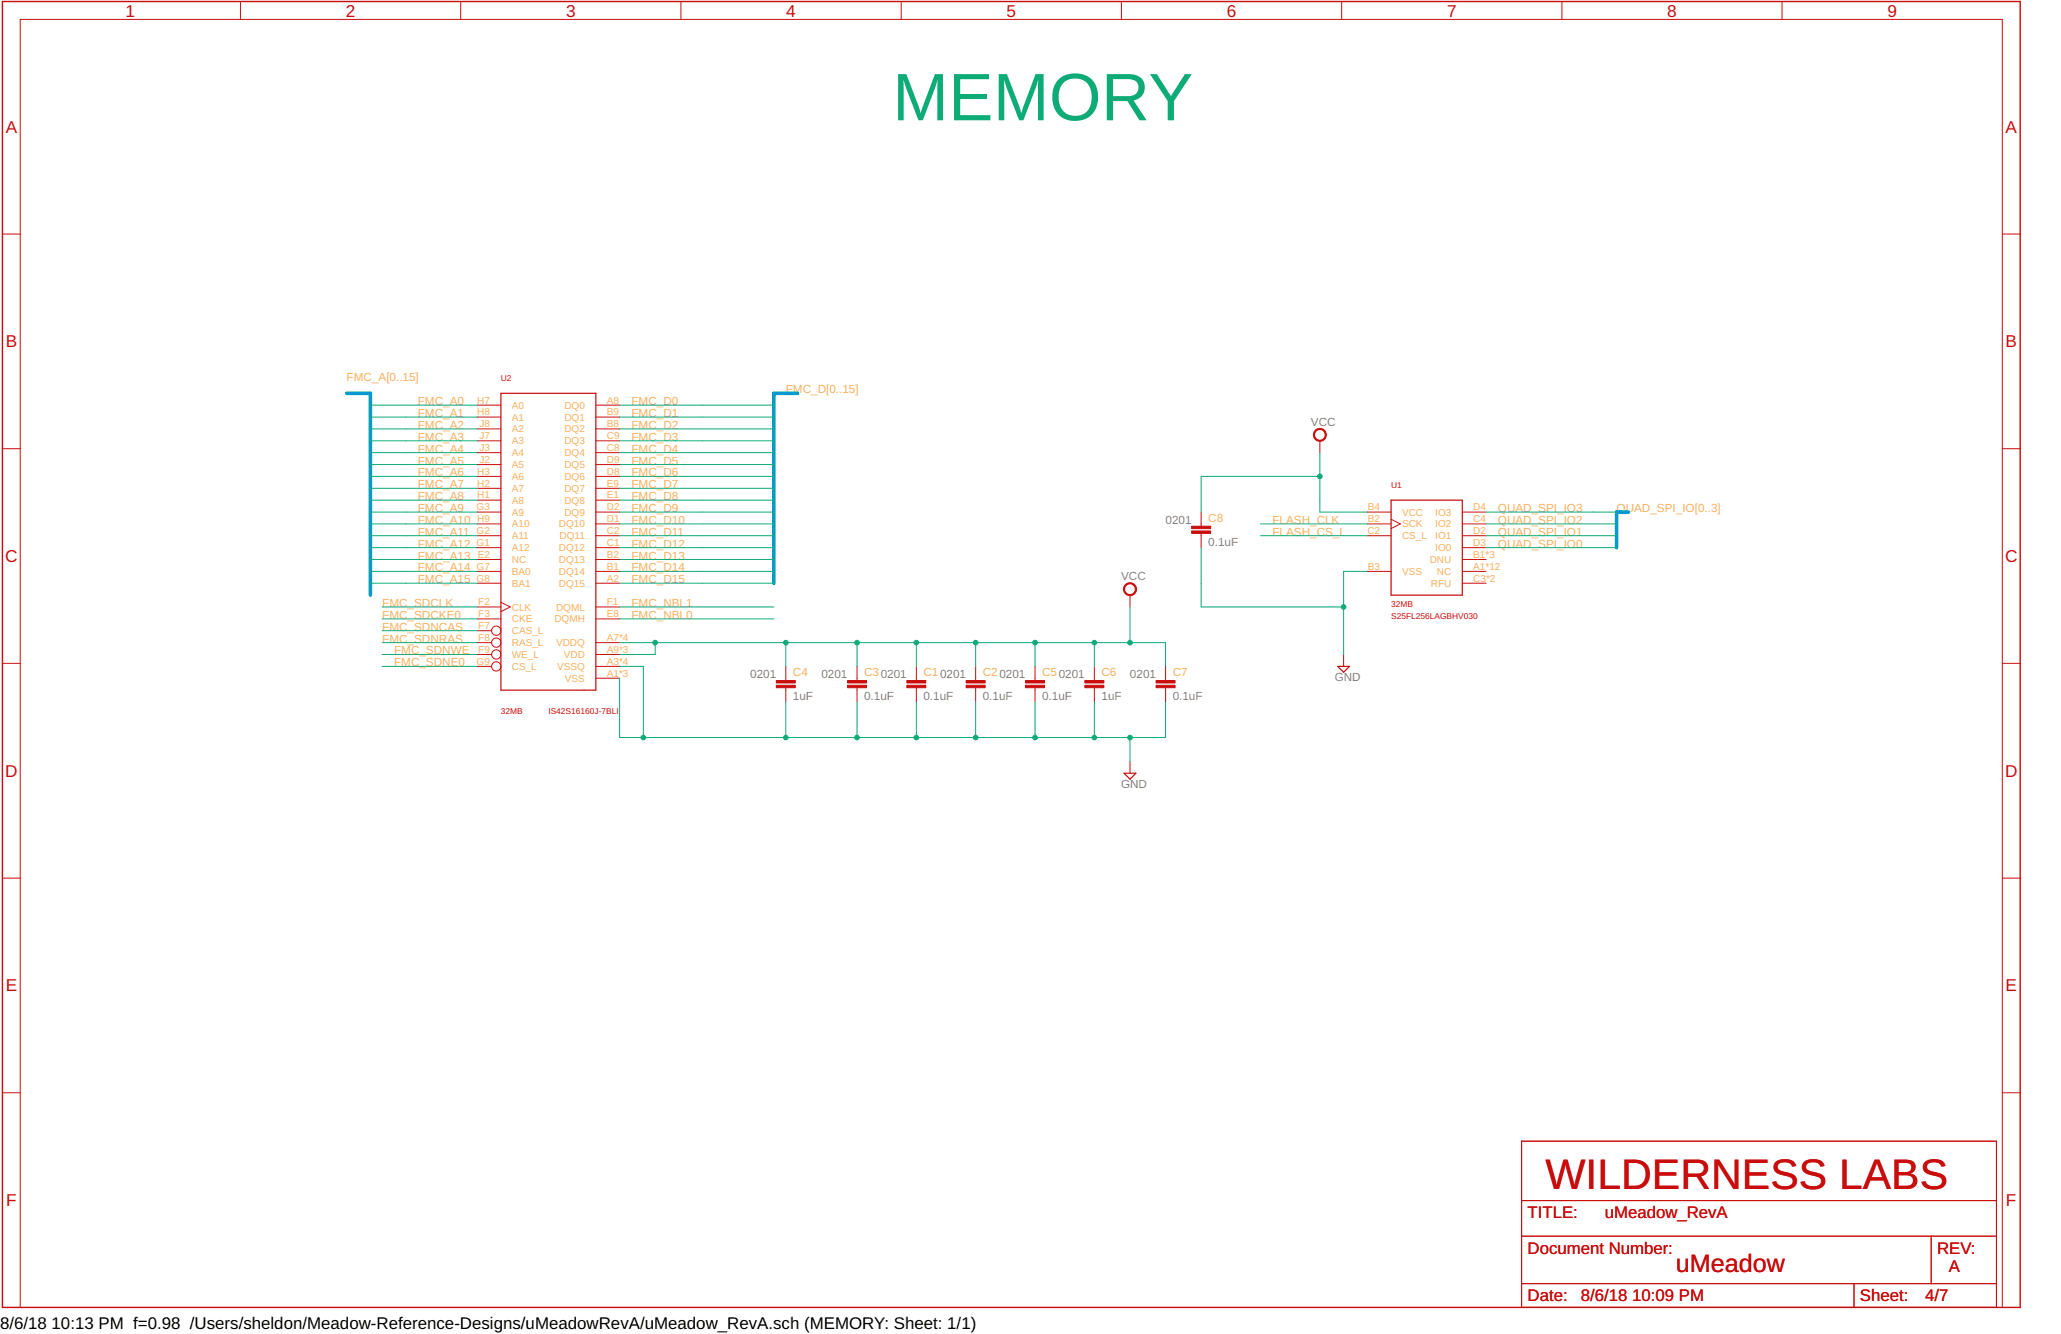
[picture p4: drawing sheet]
<svg xmlns="http://www.w3.org/2000/svg" width="432mm" height="279mm" viewBox="0 0 432 279" stroke-linecap="round" stroke-linejoin="round" font-family="sans-serif">
<g fill="none" stroke="#c90d0c" stroke-width=".21">
<path d="M50.4 .3v3.8M96.5 .3v3.8M142.7 .3v3.8M188.8 .3v3.8M234.9 .3v3.8M281.1 .3v3.8M327.2 .3v3.8M373.4 .3v3.8M.5 49h3.7M419.5 49h3.7M.5 94h3.7M100 84.9h4.9"/>
<path d="M100 87.4h4.9M100 89.8h4.9M100 92.3h4.9M100 94.8h4.9M100 97.3h4.9M100 99.8h4.9M124.8 84.9h5M124.8 87.4h5M124.8 89.8h5M124.8 92.3h5M124.8 94.8h5M124.8 97.3h5"/>
<path d="M124.8 99.8h5M276.5 92.3v2.5M419.5 94h3.7M100 107.3h4.9M100 109.7h4.9M100 112.2h4.9M100 114.7h4.9M100 119.7h4.9M100 117.2h4.9M100 102.3h4.9M100 104.8h4.9M124.8 107.3h5"/>
<path d="M124.8 109.7h5M124.8 112.2h5M124.8 114.7h5M124.8 119.7h5M124.8 117.2h5M124.8 102.3h5M124.8 104.8h5M251.7 107.3v2.9M251.7 111.7v3M286.5 107.3h4.9M286.5 109.7h4.9M286.5 112.2h4.9"/>
<path d="M286.5 119.7h4.9M291.4 108.8l2 .9-2 1M306.4 107.3h4.9M306.4 109.7h4.9M306.4 112.2h4.9M306.4 114.7h4.9M306.4 119.7h4.9M306.4 117.2h4.9M.5 138.9h3.7M100 122.2h4.9M100 127.1h4.9M100 129.6h4.9"/>
<path d="M100 132.1h3M100 134.6h3M100 137.1h3M100 139.6h3M104.9 126.2l2 .9-2 1M124.8 122.2h5M124.8 127.1h5M124.8 129.6h5M124.8 134.6h5M124.8 137.1h5M124.8 139.6h5M164.6 139.6v3"/>
<path d="M179.6 139.6v3M192 139.6v3M204.4 139.6v3M216.9 139.6v3M229.3 139.6v3M236.7 124.7v2.4M244.2 139.6v3M281.5 137.1v2.5M306.4 122.2h4.9M419.5 138.9h3.7M124.8 142h5M164.6 144v3"/>
<path d="M179.6 144v3M192 144v3M204.4 144v3M216.9 144v3M229.3 144v3M236.7 159.4v2.5M244.2 144v3M.5 183.9h3.7M419.5 183.9h3.7M.5 228.9h3.7M318.8 239h99.5v34.8h-99.5zM419.5 228.9h3.7"/>
<path d="M318.8 258.9h99.5M318.8 251.5h99.5M404.6 258.9v10M4.2 273.8v-269.7h415.3v269.7M318.8 268.9h99.5M388.4 268.9v4.9"/>
<circle cx="104" cy="134.6" r=".97"/>
<circle cx="104" cy="132.1" r=".97"/>
<circle cx="104" cy="139.6" r=".97"/>
<circle cx="104" cy="137.1" r=".97"/>
</g>
<path d="M104.9 82.4h19.9v62.1h-19.9zM291.4 104.8h15v19.9h-15zM280.3 139.6h2.4l-1.2 1.2zM235.5 161.9h2.5l-1.3 1.3z" fill="none" stroke="#c90d0c" stroke-width=".25"/>
<path d="M.5 .3h422.7v273.5h-422.7z" fill="none" stroke="#c90d0c" stroke-width=".3"/>
<g fill="#c90d0c" stroke="#c90d0c" stroke-width=".21">
<path d="M275.5 90.1a1.36 1.36 0 0 1 2.2 .3 1.36 1.36 0 0 1-.8 2 1.36 1.36 0 0 1-1.7-1.3h.2a1.13 1.13 0 0 1 1.6-1.1 1.13 1.13 0 0 1 .3 1.9 1.13 1.13 0 0 1-1.9-.5v-.3h-.2z" fill-rule="evenodd"/>
<path d="M235.8 122.5a1.37 1.37 0 0 1 2.1 .2 1.37 1.37 0 0 1-.8 2 1.37 1.37 0 0 1-1.7-1.3h.2a1.12 1.12 0 0 1 1.7-.9 1.12 1.12 0 0 1 .1 1.9 1.12 1.12 0 0 1-1.8-.7v-.3h-.2z" fill-rule="evenodd"/>
</g>
<g fill="#c90d0c" stroke="#c90d0c" stroke-width=".21">
<path d="M177.6 143.5h3.9v.5h-3.9z"/>
<path d="M177.6 142.5h3.9v.5h-3.9z"/>
<path d="M162.6 143.5h4v.5h-4z"/>
<path d="M162.6 142.5h4v.5h-4z"/>
<path d="M190 143.5h4v.5h-4z"/>
<path d="M190 142.5h4v.5h-4z"/>
<path d="M202.4 143.5h4v.5h-4z"/>
<path d="M202.4 142.5h4v.5h-4z"/>
<path d="M214.9 143.5h3.9v.5h-3.9z"/>
<path d="M214.9 142.5h3.9v.5h-3.9z"/>
<path d="M227.3 143.5h4v.5h-4z"/>
<path d="M227.3 142.5h4v.5h-4z"/>
<path d="M242.2 143.5h4v.5h-4z"/>
<path d="M242.2 142.5h4v.5h-4z"/>
<path d="M249.7 111.2h3.9v.5h-3.9z"/>
<path d="M249.7 110.2h3.9v.5h-3.9z"/>
</g>
<path d="M72.6 82.4h5v42.3M167.1 82.4h-5v39.8M341.2 107.3h-2.5v7.4" fill="none" stroke="#0598d7" stroke-width=".76"/>
<g fill="none" stroke="#0dab76" stroke-width=".21">
<path d="M77.6 84.9h22.4M77.6 87.4h22.4M77.6 89.8h22.4M77.6 92.3h22.4M77.6 94.8h22.4M77.6 97.3h22.4M77.6 99.8h22.4M129.8 84.9h32.3M129.8 87.4h32.3M129.8 89.8h32.3M129.8 92.3h32.3M129.8 94.8h32.3"/>
<path d="M129.8 97.3h32.3M129.8 99.8h32.3M276.5 99.8h-24.8v7.5M276.5 94.8v12.5h10M77.6 102.3h22.4M77.6 104.8h22.4M77.6 107.3h22.4M77.6 109.7h22.4M77.6 112.2h22.4M77.6 114.7h22.4M77.6 117.2h22.4M77.6 119.7h22.4"/>
<path d="M129.8 102.3h32.3M129.8 104.8h32.3M129.8 107.3h32.3M129.8 109.7h32.3M129.8 112.2h32.3M129.8 114.7h32.3M129.8 117.2h32.3M129.8 119.7h32.3M251.7 114.7v12.4h29.8M264.1 109.7h22.4M264.1 112.2h22.4M286.5 119.7h-5v17.4"/>
<path d="M311.3 107.3h27.4M311.3 109.7h27.4M311.3 112.2h27.4M311.3 114.7h27.4M77.6 122.2h22.4M80.1 127.1h19.9M80.1 139.6h19.9M80.1 134.6h19.9M80.1 137.1h19.9M80.1 129.6h19.9M80.1 132.1h19.9M129.8 122.2h32.3"/>
<path d="M129.8 127.1h32.3M129.8 134.6h114.4v5M129.8 139.6h5v14.9M129.8 129.6h32.3M137.3 134.6v2.5h-7.5M164.6 134.6v5M179.6 134.6v5M192 134.6v5M204.4 134.6v5M216.9 134.6v5M229.3 134.6v5M236.7 127.1v7.5"/>
<path d="M129.8 142v12.5h114.4v-7.5M164.6 147v7.5M179.6 147v7.5M192 147v7.5M204.4 147v7.5M216.9 147v7.5M229.3 147v7.5M236.7 154.5v4.9"/>
</g>
<g fill="#0dab76" stroke="#0dab76" stroke-width=".21">
<circle cx="281.5" cy="127.1" r=".49"/>
<circle cx="164.6" cy="154.5" r=".49"/>
<circle cx="179.6" cy="154.5" r=".49"/>
<circle cx="192" cy="154.5" r=".49"/>
<circle cx="204.4" cy="154.5" r=".49"/>
<circle cx="216.9" cy="154.5" r=".49"/>
<circle cx="229.3" cy="154.5" r=".49"/>
<circle cx="134.8" cy="154.5" r=".49"/>
<circle cx="236.7" cy="154.5" r=".49"/>
<circle cx="276.5" cy="99.8" r=".49"/>
<circle cx="164.6" cy="134.6" r=".49"/>
<circle cx="179.6" cy="134.6" r=".49"/>
<circle cx="192" cy="134.6" r=".49"/>
<circle cx="204.4" cy="134.6" r=".49"/>
<circle cx="216.9" cy="134.6" r=".49"/>
<circle cx="229.3" cy="134.6" r=".49"/>
<circle cx="137.3" cy="134.6" r=".49"/>
<circle cx="236.7" cy="134.6" r=".49"/>
</g>
<text font-size="14.1" fill="#0dab76" x="187" y="25.2">MEMORY</text>
<text font-size="8.9" fill="#c90d0c" x="323.8" y="249">WILDERNESS LABS</text>
<text font-size="5.3" fill="#c90d0c" x="351.1" y="266.4">uMeadow</text>
<g font-size="3.6" fill="#c90d0c">
<text x="26.3" y="3.5">1</text>
<text x="72.5" y="3.5">2</text>
<text x="118.6" y="3.5">3</text>
<text x="164.7" y="3.5">4</text>
<text x="210.9" y="3.5">5</text>
<text x="257" y="3.5">6</text>
<text x="303.2" y="3.5">7</text>
<text x="349.3" y="3.5">8</text>
<text x="395.4" y="3.5">9</text>
<text x="1.2" y="27.8">A</text>
<text x="420.2" y="27.8">A</text>
<text x="1.2" y="72.8">B</text>
<text x="420.2" y="72.8">B</text>
<text x="1.1" y="117.7">C</text>
<text x="420.1" y="117.7">C</text>
<text x="1.1" y="162.7">D</text>
<text x="420.1" y="162.7">D</text>
<text x="1.2" y="207.7">E</text>
<text x="420.2" y="207.7">E</text>
<text x="1.3" y="252.6">F</text>
<text x="420.3" y="252.6">F</text>
</g>
<g font-size="3.5" fill="#c90d0c">
<text x="320" y="255.2">TITLE:</text>
<text x="336.2" y="255.2">uMeadow_RevA</text>
<text x="320" y="262.6">Document Number:</text>
<text x="405.8" y="262.6">REV:</text>
<text x="408.3" y="266.4">A</text>
<text x="320" y="272.6">Date:</text>
<text x="331.2" y="272.6">8/6/18</text>
<text x="342" y="272.6">10:09 PM</text>
<text x="389.7" y="272.6">Sheet:</text>
<text x="403.3" y="272.6">4/7</text>
</g>
<g font-size="3.5">
<text x="0" y="278.4">8/6/18</text>
<text x="10.8" y="278.4">10:13 PM f=0.98 /Users/sheldon/Meadow-Reference-Designs/uMeadowRevA/uMeadow_RevA.sch (MEMORY: Sheet: 1/1)</text>
</g>
<g font-size="2.5" fill="#fbaf5c">
<text x="72.6" y="79.9">FMC_A[0..15]</text>
<text x="164.6" y="82.4">FMC_D[0..15]</text>
<text x="87.5" y="84.9">FMC_A0</text>
<text x="87.5" y="87.4">FMC_A1</text>
<text x="87.5" y="89.8">FMC_A2</text>
<text x="132.3" y="84.9">FMC_D0</text>
<text x="132.3" y="87.4">FMC_D1</text>
<text x="132.3" y="89.8">FMC_D2</text>
<text x="87.5" y="92.3">FMC_A3</text>
<text x="87.5" y="94.8">FMC_A4</text>
<text x="132.3" y="92.3">FMC_D3</text>
<text x="132.3" y="94.8">FMC_D4</text>
<text x="87.5" y="97.3">FMC_A5</text>
<text x="87.5" y="99.8">FMC_A6</text>
<text x="132.3" y="97.3">FMC_D5</text>
<text x="132.3" y="99.8">FMC_D6</text>
<text x="87.5" y="102.3">FMC_A7</text>
<text x="87.5" y="104.8">FMC_A8</text>
<text x="87.5" y="107.2">FMC_A9</text>
<text x="132.3" y="102.3">FMC_D7</text>
<text x="132.3" y="104.8">FMC_D8</text>
<text x="132.3" y="107.2">FMC_D9</text>
<text x="313.8" y="107.2">QUAD_SPI_IO3</text>
<text x="338.7" y="107.2">QUAD_SPI_IO[0..3]</text>
<text x="87.5" y="109.7">FMC_A10</text>
<text x="87.5" y="112.2">FMC_A11</text>
<text x="132.3" y="109.7">FMC_D10</text>
<text x="132.3" y="112.2">FMC_D11</text>
<text x="253.2" y="109.4">C8</text>
<text x="266.6" y="109.7">FLASH_CLK</text>
<text x="266.6" y="112.2">FLASH_CS_L</text>
<text x="313.8" y="109.7">QUAD_SPI_IO2</text>
<text x="313.8" y="112.2">QUAD_SPI_IO1</text>
<text x="87.5" y="114.7">FMC_A12</text>
<text x="87.5" y="117.2">FMC_A13</text>
<text x="87.5" y="119.7">FMC_A14</text>
<text x="132.3" y="114.7">FMC_D12</text>
<text x="132.3" y="117.2">FMC_D13</text>
<text x="132.3" y="119.7">FMC_D14</text>
<text x="313.8" y="114.7">QUAD_SPI_IO0</text>
<text x="87.5" y="122.2">FMC_A15</text>
<text x="132.3" y="122.2">FMC_D15</text>
<text x="80.1" y="127.1">FMC_SDCLK</text>
<text x="80.1" y="129.6">FMC_SDCKE0</text>
<text x="132.3" y="127.1">FMC_NBL1</text>
<text x="132.3" y="129.6">FMC_NBL0</text>
<text x="80.1" y="132.1">FMC_SDNCAS</text>
<text x="80.1" y="134.6">FMC_SDNRAS</text>
<text x="82.6" y="137.1">FMC_SDNWE</text>
<text x="82.6" y="139.6">FMC_SDNE0</text>
<text x="166.1" y="141.7">C4</text>
<text x="181" y="141.7">C30201</text>
<text x="193.5" y="141.7">C10201</text>
<text x="205.9" y="141.7">C20201</text>
<text x="218.3" y="141.7">C50201</text>
<text x="230.8" y="141.7">C6</text>
<text x="245.7" y="141.7">C7</text>
</g>
<g font-size="2.5" fill="#808080">
<text x="274.7" y="89.2">VCC</text>
<text x="244.2" y="109.7">0201</text>
<text x="253.2" y="114.3">0.1uF</text>
<text x="234.9" y="121.5">VCC</text>
<text x="157.2" y="142.1">0201</text>
<text x="172.1" y="142.1">0201</text>
<text x="236.7" y="142.1">0201</text>
<text x="279.6" y="142.7">GND</text>
<text x="166.1" y="146.7">1uF</text>
<text x="181" y="146.7">0.1uF</text>
<text x="193.5" y="146.7">0.1uF</text>
<text x="205.9" y="146.7">0.1uF</text>
<text x="218.3" y="146.7">0.1uF</text>
<text x="230.8" y="146.7">1uF</text>
<text x="245.7" y="146.7">0.1uF</text>
<text x="234.9" y="165.1">GND</text>
</g>
<g font-size="2.1" fill="#fbaf5c">
<text x="100" y="84.5">H7</text>
<text x="100" y="87">H8</text>
<text x="100.4" y="89.5">J8</text>
<text x="107.2" y="85.6">A0</text>
<text x="107.2" y="88.1">A1</text>
<text x="118.2" y="85.6">DQ0</text>
<text x="118.2" y="88.1">DQ1</text>
<text x="127.1" y="84.5">A8</text>
<text x="127.1" y="87">B9</text>
<text x="127.1" y="89.5">B8</text>
<text x="100.4" y="92">J7</text>
<text x="100.4" y="94.5">J3</text>
<text x="107.2" y="90.6">A2</text>
<text x="107.2" y="93.1">A3</text>
<text x="107.2" y="95.6">A4</text>
<text x="118.2" y="90.6">DQ2</text>
<text x="118.2" y="93.1">DQ3</text>
<text x="118.2" y="95.5">DQ4</text>
<text x="127.1" y="92">C9</text>
<text x="127.1" y="94.5">C8</text>
<text x="100" y="99.4">H3</text>
<text x="100" y="101.9">H2</text>
<text x="100.4" y="96.9">J2</text>
<text x="107.2" y="98">A5</text>
<text x="107.2" y="100.5">A6</text>
<text x="118.2" y="98">DQ5</text>
<text x="118.2" y="100.5">DQ6</text>
<text x="127.1" y="96.9">D9</text>
<text x="127.1" y="99.4">D8</text>
<text x="127.1" y="101.9">E9</text>
<text x="99.9" y="106.9">G3</text>
<text x="100" y="104.4">H1</text>
<text x="107.2" y="103">A7</text>
<text x="107.2" y="105.5">A8</text>
<text x="107.2" y="108">A9</text>
<text x="118.2" y="103">DQ7</text>
<text x="118.2" y="105.5">DQ8</text>
<text x="118.2" y="108">DQ9</text>
<text x="127.1" y="104.4">E1</text>
<text x="127.1" y="106.9">D2</text>
<text x="286.6" y="106.9">B4</text>
<text x="293.7" y="108">VCC</text>
<text x="300.7" y="108">IO3</text>
<text x="308.7" y="106.9">D4</text>
<text x="99.9" y="111.9">G2</text>
<text x="100" y="109.4">H9</text>
<text x="107.2" y="110.5">A10</text>
<text x="107.2" y="113">A11</text>
<text x="117.1" y="110.5">DQ10</text>
<text x="117.2" y="113">DQ11</text>
<text x="127.1" y="109.4">D1</text>
<text x="127.1" y="111.9">C2</text>
<text x="286.5" y="111.9">C2</text>
<text x="286.6" y="109.4">B2</text>
<text x="293.7" y="110.5">SCK</text>
<text x="293.7" y="113">CS_L</text>
<text x="300.7" y="113">IO1</text>
<text x="300.7" y="110.5">IO2</text>
<text x="308.7" y="111.9">D2</text>
<text x="308.7" y="109.4">C4</text>
<text x="99.9" y="114.4">G1</text>
<text x="99.9" y="119.3">G7</text>
<text x="100.1" y="116.8">E2</text>
<text x="107.2" y="115.4">A12</text>
<text x="107.2" y="117.9">NC</text>
<text x="117.1" y="115.4">DQ12</text>
<text x="117.1" y="117.9">DQ13</text>
<text x="127.1" y="114.4">C1</text>
<text x="127.1" y="116.8">B2</text>
<text x="127.1" y="119.3">B1</text>
<text x="286.6" y="119.3">B3</text>
<text x="299.6" y="117.9">DNU</text>
<text x="300.7" y="115.4">IO0</text>
<text x="308.7" y="114.4">D3</text>
<text x="308.7" y="119.3">A1*12</text>
<text x="308.7" y="116.8">B1*3</text>
<text x="99.9" y="121.8">G8</text>
<text x="107.2" y="120.4">BA0</text>
<text x="107.2" y="122.9">BA1</text>
<text x="117.1" y="120.4">DQ14</text>
<text x="117.1" y="122.9">DQ15</text>
<text x="127.1" y="121.8">A2</text>
<text x="293.7" y="120.4">VSS</text>
<text x="299.8" y="122.9">RFU</text>
<text x="301.1" y="120.4">NC</text>
<text x="308.7" y="121.8">C3*2</text>
<text x="100.2" y="126.8">F2</text>
<text x="100.2" y="129.3">F3</text>
<text x="100.2" y="131.8">F7</text>
<text x="107.2" y="127.9">CLK</text>
<text x="107.2" y="130.4">CKE</text>
<text x="116.2" y="130.4">DQMH</text>
<text x="116.5" y="127.9">DQML</text>
<text x="127.1" y="126.8">F1</text>
<text x="127.1" y="129.3">E8</text>
<text x="100.2" y="134.2">F8</text>
<text x="100.2" y="136.7">F9</text>
<text x="107.2" y="132.9">CAS_L</text>
<text x="107.2" y="135.3">RAS_L</text>
<text x="107.2" y="137.8">WE_L</text>
<text x="116.5" y="135.3">VDDQ</text>
<text x="118.1" y="137.8">VDD</text>
<text x="127.1" y="134.2">A7*4</text>
<text x="127.1" y="136.7">A9*3</text>
<text x="99.9" y="139.2">G9</text>
<text x="107.2" y="140.3">CS_L</text>
<text x="116.7" y="140.3">VSSQ</text>
<text x="118.4" y="142.8">VSS</text>
<text x="127.1" y="139.2">A3*4</text>
<text x="127.1" y="141.7">A1*3</text>
</g>
<g font-size="1.8" fill="#c90d0c">
<text x="104.9" y="79.9">U2</text>
<text x="291.4" y="102.3">U1</text>
<text x="291.4" y="127.1">32MB</text>
<text x="291.4" y="129.6">S25FL256LAGBHV030</text>
<text x="104.9" y="149.5">32MB</text>
<text x="114.9" y="149.5">IS42S16160J-7BLI</text>
</g>
</svg>
